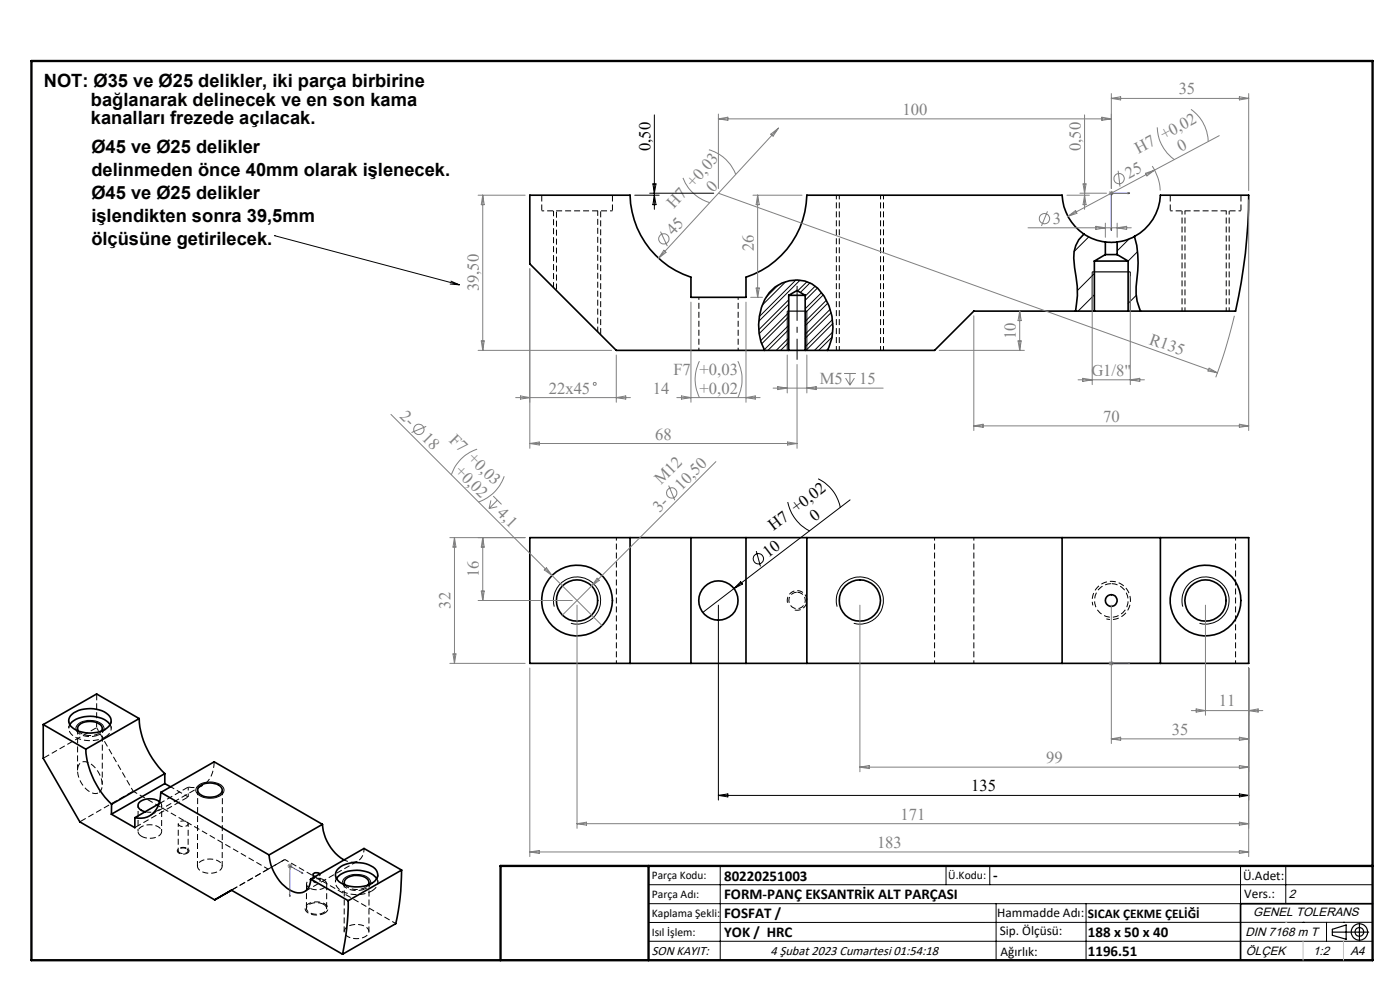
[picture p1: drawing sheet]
<svg xmlns="http://www.w3.org/2000/svg" width="297mm" height="210mm" viewBox="0 0 297 210" stroke-linecap="round" stroke-linejoin="round" font-family="sans-serif">
<g fill="none" stroke="#000" stroke-width=".21" stroke-dasharray="1.3 .6" stroke-dashoffset="-.1" stroke-linecap="butt">
<path d="M114.9 41.4v3.3M129.9 44.7v-3.3M248.3 41.4v3.3M263.3 44.7v-3.3M127.4 71v-26.3M168.6 129.4a2.08 2.08 0 0 0 2.6-1.9 2.08 2.08 0 0 0-2.3-2.2 2.08 2.08 0 0 0-1.8 2.6M169.1 125.6a1.75 1.75 0 0 1 1.6 2.5 1.75 1.75 0 0 1-2.9 .4 1.75 1.75 0 0 1 .8-2.8l.5-.1M235.8 123.8a3.6 3.6 0 0 1 3.2 5.1 3.6 3.6 0 0 1-6 .7 3.6 3.6 0 0 1 2-5.7l.8-.1M20.5 154.3v-7.1M20.8 155.9a4.2 4.2 0 0 1-4.5-.7l-.2-.4M20.9 168.2a2.73 2.73 0 0 1-3.1-1.3 4.4 4.4 0 0 1-1-4.8 1.95 1.95 0 0 1 3 .3 5.1 5.1 0 0 1 1.6 5.3l-.5 .5M39.6 174.3a.45 .45 0 0 1 .3 .4 .45 .45 0 0 1-.3 .5 1.15 1.15 0 0 1-1.8-.6l.6-.4 .6-.1 .6 .2"/>
<path d="M39.9 167l-6.2 3.5M39.6 180a.45 .45 0 0 1 .3 .5 .45 .45 0 0 1-.3 .4 1.15 1.15 0 0 1-1.8-.5l.6-.5h.6l.6 .1M65 187.5v5.2M69.3 192.7v-5.2M77.4 188.6a4.2 4.2 0 0 1-4.5-.8l-.2-.3"/>
</g>
<path d="M198.3 114v26.7M22 154.8l-.8 .9M130.8 140.7v-26.7M206.6 140.7v-26.7M262.1 140.7v-26.7M37.8 174.7v5.8M39.9 180.5v-5.8M66.4 185.5v1.3M67.9 186.8v-1.3M78.6 187.5l-.8 .9" fill="none" stroke="#000" stroke-width=".21" stroke-dasharray="1.3 .6" stroke-dashoffset=".6" stroke-linecap="butt"/>
<g fill="none" stroke="#000" stroke-width=".35">
<path d="M229.9 49.7a10.5 10.5 0 0 1-4.6-8.3h-54.1a18.8 18.8 0 0 1-12.9 17.4v4.3h-11.7v-4.3a18.7 18.7 0 0 1-12.9-17.4h-21.3v14.6l18.3 18.3h36.6M229.9 49.7a6.2 6.2 0 0 0-2.1 5l.2 2.1a22.3 22.3 0 0 1 .2 9.2M229.9 49.7a10.7 10.7 0 0 0 4.6 1.6M232.2 55.4h7.1M232.2 55.4v10.6M234.5 54h2.5M234.5 51.3h2.5M234.5 51.3v2.7M234.5 54l-2.3 1.4M237 51.3v2.7M237 54l2.3 1.4M239.3 55.4v10.6"/>
<path d="M240.7 50.2a10.4 10.4 0 0 0 5.5-8.8h18.7a110.7 110.7 0 0 1-2.8 24.6h-22.8M240.7 50.2a24.4 24.4 0 0 1 .3 10.6 10.5 10.5 0 0 0 .9 5.2M240.7 50.2a9.1 9.1 0 0 1-3.7 1.1M162.2 74.3a11.7 11.7 0 0 1 1-12.2 7.1 7.1 0 0 1 11.6 .7 11.7 11.7 0 0 1 .7 11.5M167.3 62.6h3.5M167.3 74.3h3.5M167.3 62.6l1.8-1 1.7 1M167.3 62.6v11.7M170.8 62.6v11.7M232.2 66h7.1M232.2 66h-25.6l-8.3 8.3h-27.5M133.7 114h12.9"/>
<path d="M133.7 114h-21.3v26.7h21.3M133.7 114v26.7M146.6 114h11.7M146.6 114v26.7M158.3 114h12.9M158.3 114v26.7M171.2 114h54.1M171.2 114v26.7M225.3 114h20.9M225.3 114v26.7M246.2 114h18.7v26.7h-18.7M246.2 114v26.7"/>
<path d="M9.2 153.7v7.2l7.7 13.4 28.6 16.6 3.6-2.1 23.6 13.6M9.2 153.7l9 5.2M14.8 153.7a5.6 5.6 0 0 1 5.7-1.6l1.7 .5 1.2 1.1M15 151.8a6.3 6.3 0 0 1 8.2 .1 1.89 1.89 0 0 1-.9 2.9 6.6 6.6 0 0 1-7.3-.8 1.67 1.67 0 0 1 0-2.2zM16.6 155.1a1.24 1.24 0 0 1 1-1.8 3.3 3.3 0 0 1 4.1 1l-.2 .8M18.2 158.9a17.8 17.8 0 0 0 5.5 11.7M29.5 152.4a17.5 17.5 0 0 0 5.5 11.7M29.5 152.4l-9-5.2-11.3 6.5M29.5 152.4l-11.3 6.5M133.7 140.7h12.9M146.6 140.7h11.7M158.3 140.7h12.9"/>
<path d="M171.2 140.7h54.1M225.3 140.7h20.9M23.6 172.7l5 2.9v-2.1M23.7 170.6l-.1 2.1M33.7 170.5l-5.1 3M33.8 170.1a3.6 3.6 0 0 0-4.3 .2 1.16 1.16 0 0 0 .9 1.8l.4 .1M34.1 168.1a5 5 0 0 1-3.5 5.4h-2M34.1 168.1l23 13.3M34.1 168.1l11.3-6.5 23 13.3M35 164.1l-11.3 6.5M35 166.2l-11.4 6.5M35 166.2l1.2 .7"/>
<path d="M35 164.1v2.1M42.4 166.7a3.7 3.7 0 0 1 4.6 .3 1.23 1.23 0 0 1-1 1.9 3.3 3.3 0 0 1-4-1 1.05 1.05 0 0 1 .4-1.2zM68.4 174.9a9.7 9.7 0 0 0 4.6 7.5M68.4 174.9l-11.3 6.5M57.1 181.4a9.3 9.3 0 0 0 5.5 7.9 2.44 2.44 0 0 0 3.3-2.2v-.6M65.9 186.5l8 4.6M67.8 185.4a.98 .98 0 0 0-1.4 .1l.1 .3 .3 .1M71.4 186.4a6 6 0 0 1 6.8-1.3l1 .5 .7 .8M71.5 184.5a6.4 6.4 0 0 1 8.1-.3 1.86 1.86 0 0 1-.8 3.2 6.6 6.6 0 0 1-7.2-.7 1.63 1.63 0 0 1-.1-2.2zM73.2 187.7a1.17 1.17 0 0 1 1-1.8 3.3 3.3 0 0 1 4 1l.1 .3-.2 .5M73.9 191.1a53.9 53.9 0 0 1-1.2 11.3M85.2 184.6a51 51 0 0 1-1.2 11.3l-11.3 6.5"/>
<path d="M85.2 184.6l-11.3 6.5M85.2 184.6l-8-4.6-11.3 6.5M291.2 191.7h-28v12"/>
<circle cx="122.4" cy="127.4" r="4.4"/>
<circle cx="122.4" cy="127.4" r="7.5"/>
<circle cx="152.4" cy="127.4" r="4.2"/>
<circle cx="182.4" cy="127.4" r="4.4"/>
<circle cx="235.7" cy="127.4" r="1.24"/>
<circle cx="255.7" cy="127.4" r="4.4"/>
<circle cx="255.7" cy="127.4" r="7.5"/>
</g>
<path d="M114.9 44.7h15M248.3 44.7h15M14.6 152.9v1.6M23.6 154.5v-1.6M71.2 185.5v1.7M80.2 187.2v-1.6" fill="none" stroke="#000" stroke-width=".21" stroke-dasharray="1.3 .6" stroke-dashoffset=".8" stroke-linecap="butt"/>
<path d="M177.4 41.4v32.9M178.1 41.4v32.9M186.8 74.3v-32.9M187.4 74.3v-32.9M21.5 155.1l-.5 .5M21.7 166.5v-12M39.9 169l-3.7-2.1M39.7 181a.63 .63 0 0 0 .4-.8 .63 .63 0 0 0-.8-.4h-1a.66 .66 0 0 0-.7 .8 .66 .66 0 0 0 .8 .5l.7 .1 .6-.2M73 182.4a2.65 2.65 0 0 0 3 .2 2.65 2.65 0 0 0 1.3-2.7M78.1 187.7l-.6 .5M84 195.9l-23.6-13.6" fill="none" stroke="#000" stroke-width=".21" stroke-dasharray="1.3 .6" stroke-dashoffset=".4" stroke-linecap="butt"/>
<path d="M126.8 70.4v-25.7M21 155.6a3.7 3.7 0 0 1-4.4-.6M41.9 167.6v16.1M47.1 183.7l.1-16.1M68.9 193.7a1.06 1.06 0 0 0 .7-1.1 1.06 1.06 0 0 0-.8-.9 3.3 3.3 0 0 0-4 .6 1.3 1.3 0 0 0 1.3 1.7l1.5 .1 1.3-.4M73 187.2v10.4M77.5 188.2a3.7 3.7 0 0 1-4.3-.5M78.3 197.6v-10.4" fill="none" stroke="#000" stroke-width=".21" stroke-dasharray="1.3 .6" stroke-dashoffset=".2" stroke-linecap="butt"/>
<path d="M118.1 44.7v16.9M20.5 154.3l-11.3 6.5M16.9 174.3l11.3-6.5M28.6 175.5l11.3-6.5M31.8 173l11.3-6.5M49.1 188.8l11.3-6.5M64.6 189.1l11.4-6.5" fill="none" stroke="#000" stroke-width=".21" stroke-dasharray="1.3 .6" stroke-dashoffset="-.2" stroke-linecap="butt"/>
<path d="M250.8 44.7v21.3M251.4 44.7v21.3M260.1 66v-21.3M260.8 66v-21.3M234.7 131.3a4.1 4.1 0 0 0 5.1-3.6 4.1 4.1 0 0 0-4.4-4.4 4.1 4.1 0 0 0-3.6 5.1M14.8 153.7a1.85 1.85 0 0 0 1 2.6 7 7 0 0 0 6.5 .1M28.2 167.8l-7.7-13.5M39.9 167v2M60.4 182.3l-3.5 2.1M71.4 186.3a1.85 1.85 0 0 0 1 2.6 7 7 0 0 0 6.4 .1" fill="none" stroke="#000" stroke-width=".21" stroke-dasharray="1.3 .6" stroke-dashoffset=".5" stroke-linecap="butt"/>
<path d="M148.3 63.1v11.2M156.6 74.3v-11.2M29.3 170.9v5.5M34.3 176.4v-5.5M46.4 182.7a1.13 1.13 0 0 1 .7 1 1.13 1.13 0 0 1-.7 1.1 3.7 3.7 0 0 1-4.3-.5 1.21 1.21 0 0 1 1-1.8l1.4-.3 1 .1 .9 .4M67.7 186.5l.2 .3a.83 .83 0 0 1-.7 .5 .83 .83 0 0 1-.8-.5l.5-.4 .8 .1M67.8 185.4a.66 .66 0 0 1-1 .5M73.8 198.7a3.7 3.7 0 0 0 4.3-.5 1.21 1.21 0 0 0-1-1.9 3.3 3.3 0 0 0-4 1 1.13 1.13 0 0 0 .7 1.4" fill="none" stroke="#000" stroke-width=".21" stroke-dasharray="1.3 .6" stroke-dashoffset=".7" stroke-linecap="butt"/>
<g fill="none" stroke="#000" stroke-width=".21">
<path d="M138.5 39h.7l-.4 2zM138.8 24.4v20M58.2 50h.1M58.2 50l39.3 10.4M95.6 59.6l1.9 .8M134.7 41.4h5.1M137.8 41h13.6M138.8 41.4l.4 2h-.7zM166.7 59.8l-5 5M168.8 59.4l-7.7 7.8M169.7 59.4l-8.7 8.7M171.2 59.8l-2 1.9"/>
<path d="M171.8 60l-2 2M231 50.3l-3.1 3.1M231.7 57.7v8.3M232.2 58l-3.6 3.6M239.5 50.7l-2.5 2.5M239.8 57.7v8.3M241.3 53.4l-2 2M95.4 60.2l2.1 .2M165.1 60.5l-2.6 2.5M167 66v8.3M167.3 63.6l-6.3 6.3M167.3 66.3l-5.9 6"/>
<path d="M167.3 69l-5.2 5.2M167.3 71.7l-2.6 2.6M167.3 64.5l-6.2 6.3M167.3 67.2l-5.7 5.7M167.3 69.9l-4.4 4.4M167.3 72.6l-1.7 1.7M171.2 66v8.3M172.9 60.7l-2.1 2.1M173.4 61.1l-2.6 2.6M174.3 62l-3.5 3.5M174.7 62.5l-3.9 3.9M175.3 63.7l-4.5 4.5"/>
<path d="M175.6 64.3l-4.8 4.8M176.1 65.6l-5.3 5.3M176.3 66.3l-5.5 5.5M176.6 71.5l-2.9 2.8M176.6 67.8l-5.8 5.8M176.7 70.4l-3.9 3.9M176.7 68.6l-5.7 5.7M232.2 62.5l-3.5 3.5M241.1 62.6l-1.8 1.8M160.4 116.9l.9 3.2M167.1 106.5a8.8 8.8 0 0 0 4.7 6.1M173.6 101.6a8.6 8.6 0 0 1 4.7 6.1"/>
<path d="M180.3 106l-31.2 23.9M117.6 128.7a5 5 0 0 1 4.4-6.3 5 5 0 0 1 5.4 5.4 5 5 0 0 1-6.3 4.4M152.4 128.4v41.3M157.1 123.4l.4 .5-1.8 .9zM177.6 128.7a5 5 0 0 1 4.4-6.3 5 5 0 0 1 5.4 5.4 5 5 0 0 1-6.3 4.4M250.9 128.7a5 5 0 0 1 4.4-6.3 5 5 0 0 1 5.4 5.4 5 5 0 0 1-6.2 4.4M16.1 154.9a1.88 1.88 0 0 1 2-2 3.3 3.3 0 0 1 3.9 1.4v.6M264.9 141.7v28M41.9 166.7a4.2 4.2 0 0 1 5.3 .1 1.35 1.35 0 0 1-1 2.2 3.9 3.9 0 0 1-4.6-1.1 1.18 1.18 0 0 1 .3-1.2zM152.4 168.7h112.5M152.4 168.7l2-.3v.6zM262.9 168.4l2 .3-2 .3z"/>
<path d="M72.7 187.5a1.53 1.53 0 0 1 1.5-1.8 3.9 3.9 0 0 1 4.3 1l.1 .8M137.6 187.7h153.6M137.6 191.7h153.6M137.6 199.7h153.6M152.8 183.7v20M200.7 183.7v4M210 183.7v4M211.3 191.7v12M230.4 191.7v12M263.2 183.7v20M272.8 183.7v8M276.4 195.6h.1"/>
<path d="M281.4 195.6v4.1M285 195.6h.1M291.2 195.6l-153.6 .1"/>
<circle cx="160.9" cy="118.5" r="1.1"/>
</g>
<path d="M16.5 154.5l-.1 8.9M21.2 155.7l-.4 .2M22.3 156.4a1.9 1.9 0 0 0 1.1-2.7M30.8 172.2a3.1 3.1 0 0 0 3.5-1.1 .99 .99 0 0 0-.4-1M39.9 167a4.3 4.3 0 0 0 5.4-3.8l.1-1.6M56.9 184.4l-7.8 4.4M68.7 191.8a.97 .97 0 0 1 .6 1.1 .97 .97 0 0 1-.9 .8 2.88 2.88 0 0 1-3.3-.7 1.13 1.13 0 0 1 1-1.4l1.3-.1 1.3 .3M68.7 186.6a.97 .97 0 0 1 .6 1.1 .97 .97 0 0 1-.9 .8 2.88 2.88 0 0 1-3.3-.7 1.13 1.13 0 0 1 1-1.4l1.4-.1 1.2 .3M77.8 188.4l-.4 .2M78.8 189a1.9 1.9 0 0 0 1.1-2.6" fill="none" stroke="#000" stroke-width=".21" stroke-dasharray="1.3 .6" stroke-linecap="butt"/>
<path d="M56.9 184.4l-28.7-16.6" fill="none" stroke="#000" stroke-width=".21" stroke-dasharray="1.3 .6" stroke-dashoffset=".3" stroke-linecap="butt"/>
<path d="M117.4 44.7v16.3M30 177.4a3.6 3.6 0 0 0 4.1-.5 1.15 1.15 0 0 0-.9-1.7 3.2 3.2 0 0 0-3.9 .9 1.08 1.08 0 0 0 .7 1.3" fill="none" stroke="#000" stroke-width=".21" stroke-dasharray="1.3 .6" stroke-dashoffset=".1" stroke-linecap="butt"/>
<g fill="none" stroke="#808080" stroke-width=".21">
<path d="M235.8 19.9v20.1M264.9 19.9v20.5M144.9 37.7a8.8 8.8 0 0 0 5.7 5.3M150.4 31.8a8.5 8.5 0 0 1 5.7 5.2M152.4 24.2v15.8M152.4 25.2h83.4M152.4 25.2l2-.3v.6zM163.5 28.5l1.6-1.3-1.1 1.7zM165.1 27.2l-25.4 27.6M229.8 39h.6l-.3 2zM230.1 24.4v20M233.8 24.9l2 .3-2 .3z"/>
<path d="M235.8 20.9l1.9-.4v.7zM235.8 20.9h29.1M237.2 36.2l.4 3.4M243 36.8l1.9-.7-1.6 1.2zM244.4 35.2l.5 .8a9.9 9.9 0 0 1 1.2 4.4M245.5 27a8.7 8.7 0 0 0 3.6 6.9M252.7 23.2a8.5 8.5 0 0 1 3.6 6.8M258.7 28.8l-32.1 17.1M262.9 20.5l2 .4-2 .3zM101.4 41.4h10M102.4 41.4v32.9M102.4 41.4l.3 2h-.6z"/>
<path d="M112.4 57v38.1M140.1 49.1l1.5 3.1M140.8 53.1l.5 .4-1.6 1.3zM152.4 41l105.9 38.1M159.7 41.4h10.4M160.7 41.4v21.7M160.7 41.4l.4 2h-.7zM218.1 48.3h21.9M222.2 44.8l-1.3 3.1M226.3 41.4h4.8M226.6 45.9l1.6-1.2 .3 .6zM229.1 41h5.6"/>
<path d="M230.1 41.4l.3 2h-.6zM231.7 58.7v22.9M232.5 48l2 .3-2 .4zM234.5 47.3v3M235.2 41h1.1M235.4 40.6l.7 .7M235.8 40.5v1M236.1 40.6l-.7 .7M237 47.3v3M237 48.3l2-.3v.7zM239.8 58.7v22.9M264.9 42.4v48.9"/>
<path d="M101.4 74.3h28.4M102.1 72.3h.6l-.3 2zM130.7 75.3v10M146.6 64.1v21.2M148.4 76.6a8.6 8.6 0 0 0 0 7.7M156.5 76.6a8.9 8.9 0 0 1 0 7.7M158.3 64.1v21.2M159.2 63.1h2.5M160.4 61.1h.7l-.4 2zM167 75.3v8.1M169.1 77.3v17.8M171.2 75.3v8.1"/>
<path d="M179.1 79.2h2.5M180.3 79.2v2.5M199.2 74.3h18.1M206.6 67v24.3M216 72.3h.6l-.3 2zM216.3 66v8.3M216.3 66l.3 2h-.6zM256.5 78.1l1.8 1-2-.4zM261.9 67a108.9 108.9 0 0 1-4 13M82.9 87.9l34.2 34.2M90.4 90.4l-3.1 1.3M101.2 95.3a8.5 8.5 0 0 0-5.5 5.4"/>
<path d="M109.4 84.3h24.3M110.4 84l2 .3-2 .4zM112.4 94.1h56.7M112.4 94.1l2-.3v.6zM130.7 84.3l2.1-.3v.7zM143.6 84.3h17.7M144.6 84l2 .3-2 .4zM151.9 97.9l-32.6 32.6M158.3 84.3l1.9-.3v.7zM164 82.3h23.4M165 82l2 .3-2 .3zM167.1 93.8l2 .3-2 .3z"/>
<path d="M171.2 82.3l1.9-.3v.6zM179.4 80.2l.9 1.5M181.3 80.2l-1 1.5M206.6 90.3h58.3M206.6 90.3l2-.3v.7zM228.7 80.6h14.1M229.7 80.2l2 .4-2 .3zM239.8 80.6l2-.4v.7zM262.9 90l2 .3-2 .4zM95.4 114h16M96.4 114l.3 2.1h-.6zM96.4 114v26.7"/>
<path d="M102.4 114v13.4M102.4 114l.3 2.1h-.6zM104.1 106.1l-.3 1.8M104.6 105.2l1.8 1.8M105.5 107.5l-1.7 .4M105.5 106.1l-1.7 1.8M107 101a8.7 8.7 0 0 1-5.5 5.5M141.9 103l1.3 3.1M96.1 138.7h.6l-.3 2zM101.4 127.4h20M102.1 125.4h.6l-.3 2zM115.5 120.9l.4-.5 1.2 1.7z"/>
<path d="M117.1 122.1l10.6 10.6M122.4 128.4v47.3M126.7 122.7l.4 .4-1.6 1.2zM182.4 128.4v35.3M235.8 128.4v29.3M255.7 128.4v23.3M95.4 140.7h16M112.4 141.7v40M235.2 140.7h1.1M235.4 140.4l.7 .7M235.8 156.7h29.1M235.8 156.7l1.9-.3v.6z"/>
<path d="M236.1 140.4l-.7 .7M252.7 150.7h15.2M253.8 150.4l1.9 .3-1.9 .4zM262.9 156.4l2 .3-2 .3zM264.9 141.7v40M264.9 150.7l2-.3v.7zM122.4 174.7h142.5M122.4 174.7l2-.3v.6zM182.4 162.7h82.5M182.4 162.7l2-.3v.6zM262.9 162.4l2 .3-2 .3zM262.9 174.4l2 .3-2 .3z"/>
<path d="M61 183.7h1M61.2 183.3l.7 .8M61.5 183.2v1M61.9 183.3l-.7 .8M112.4 180.7l2-.3v.6zM112.4 180.7h152.5M262.9 180.4l2 .3-2 .3z"/>
<circle cx="237.4" cy="37.9" r="1.09"/>
<circle cx="140.8" cy="50.7" r="1.1"/>
<circle cx="221.6" cy="46.4" r="1.08"/>
<circle cx="88.8" cy="91.1" r="1.09"/>
<circle cx="126.2" cy="81.4" r=".32"/>
<circle cx="142.5" cy="104.6" r="1.09"/>
</g>
<g fill="none" stroke="#000" stroke-width=".25">
<path d="M231.7 57.7h8.1M167 66h4.2M282.6 197.7h7.8M282.6 197.1l3-.9v3l-3-.8zM288.4 195.8v3.8M106.2 203.7h185"/>
<circle cx="288.4" cy="197.7" r="1.74"/>
<circle cx="288.4" cy="197.7" r=".93"/>
</g>
<path d="M235.7 48.5h.1v.4zM239.3 40.9l.4 .1-.4 .1zM239.7 41h-3.9v7.9M235.7 140.7h.1zM235.8 140.7h.1M235.8 140.7h3.9M239.7 140.7h-.4h.4M61.4 189.8l.2 .1-.1 .3zM64 185.1l.3 .2-.3-.1zM64.3 185.3l-2.8-1.6v6.5" fill="none" stroke="#00f" stroke-width=".21"/>
<path d="M169.1 60.6v15.7" fill="none" stroke="#000" stroke-width=".21" stroke-dasharray="15.2 1.3 1.3 1.3" stroke-dashoffset="7.8" stroke-linecap="butt"/>
<path d="M6.7 12.9h284.5v190.8h-284.5zM137.6 183.7v20M291.2 183.7h-185v20" fill="none" stroke="#000" stroke-width=".5"/>
<path d="M276.4 199.7v4M285 199.7v4" fill="none" stroke="#c0c0c0" stroke-width=".21"/>
<path d="M272.8 195.6h.1" fill="none" stroke="#c0c0c0" stroke-width=".25"/>
<g fill="#00f">
<path d="M239.3 140.7h.4zM235.7 140.7h.1z"/>
<path d="M239.3 40.9v.2l.4-.1zM235.7 48.5l.1 .4v-.4z"/>
<path d="M64 185.1v.1l.3 .1zM61.4 189.8l.1 .4 .1-.3z"/>
</g>
<g font-size="3.9">
<text x="9.3" y="18.5">NOT: Ø35 ve Ø25 delikler, iki parça birbirine</text>
<text x="19.3" y="22.4">bağlanarak delinecek ve en son kama</text>
<text x="19.3" y="26.3">kanalları frezede açılacak.</text>
<text x="19.4" y="32.4">Ø45 ve Ø25 delikler</text>
<text x="19.4" y="37.3">delinmeden önce 40mm olarak işlenecek.</text>
<text x="19.4" y="42.2">Ø45 ve Ø25 delikler</text>
<text x="19.4" y="47.1">işlendikten sonra 39,5mm</text>
<text x="19.4" y="52">ölçüsüne getirilecek.</text>
</g>
<g font-size="3.5" fill="#808080">
<text x="250" y="20">35</text>
<text x="191.5" y="24.3">100</text>
<text x="229.3" y="32.1" transform="rotate(-90 229.3 32.1)">0,50</text>
<text x="241.5" y="32.6" transform="rotate(-28 241.5 32.6)">H7 +0,02</text>
<text x="250.5" y="32.2" transform="rotate(-28 250.5 32.2)">0</text>
<text x="151.3" y="40.9" transform="rotate(-47 151.3 40.9)">0</text>
<text x="239.5" y="38" transform="rotate(-28 239.5 38)">25</text>
<text x="143" y="44.3" transform="rotate(-47 143 44.3)">H7 +0,03</text>
<text x="223.3" y="47.5">3</text>
<text x="142.9" y="50.1" transform="rotate(-47 142.9 50.1)">45</text>
<text x="159.9" y="53.3" transform="rotate(-90 159.9 53.3)">26</text>
<text x="101.6" y="61.8" transform="rotate(-90 101.6 61.8)">39,50</text>
<text x="215.5" y="71.9" transform="rotate(-90 215.5 71.9)">10</text>
<text x="243.7" y="72.9" transform="rotate(20 243.7 72.9)">R135</text>
<text x="116.4" y="83.5">22x45</text>
<text x="138.5" y="83.5">14</text>
<text x="142.9" y="79.6">F7</text>
<text x="148.4" y="83.5">+0,02</text>
<text x="148.4" y="79.6">+0,03</text>
<text x="173.9" y="81.5">M5</text>
<text x="182.3" y="81.5">15</text>
<text x="231.5" y="79.7">G1/8&quot;</text>
<text x="84.7" y="88.4" transform="rotate(45 84.7 88.4)">2-</text>
<text x="234" y="89.5">70</text>
<text x="89.3" y="93.1" transform="rotate(45 89.3 93.1)">18</text>
<text x="95.2" y="93.5" transform="rotate(45 95.2 93.5)">F7 +0,03</text>
<text x="139" y="93.2">68</text>
<text x="96.3" y="100.1" transform="rotate(45 96.3 100.1)">+0,02</text>
<text x="140.2" y="103" transform="rotate(-45 140.2 103)">M12</text>
<text x="144.6" y="104.1" transform="rotate(-45 144.6 104.1)">10,50</text>
<text x="105.3" y="109.1" transform="rotate(45 105.3 109.1)">4,1</text>
<text x="139.9" y="108.8" transform="rotate(-45 139.9 108.8)">3-</text>
<text x="101.6" y="122.5" transform="rotate(-90 101.6 122.5)">16</text>
<text x="95.6" y="129.1" transform="rotate(-90 95.6 129.1)">32</text>
<text x="258.6" y="149.9">11</text>
<text x="248.6" y="155.9">35</text>
<text x="221.9" y="161.9">99</text>
<text x="191.1" y="173.9">171</text>
<text x="186.1" y="179.9">183</text>
</g>
<g font-size="3.5">
<text x="138" y="32.1" transform="rotate(-90 138 32.1)">0,50</text>
<text x="164.1" y="112.6" transform="rotate(-37 164.1 112.6)">H7 +0,02</text>
<text x="172.9" y="110.8" transform="rotate(-37 172.9 110.8)">0</text>
<text x="163" y="118.3" transform="rotate(-37 163 118.3)">10</text>
<text x="206.1" y="167.9">135</text>
</g>
<g font-size="3.2">
<text x="153.6" y="186.8">80220251003</text>
<text x="153.6" y="190.8">FORM-PANÇ EKSANTRİK ALT PARÇASI</text>
<text x="210.7" y="186.6">-</text>
<text x="153.6" y="194.8">FOSFAT /</text>
<text x="153.6" y="198.8">YOK / HRC</text>
<text x="230.8" y="198.7">188 x 50 x 40</text>
<text x="230.8" y="202.8">1196.51</text>
</g>
<g font-size="2.8">
<text x="263.7" y="186.7">Ü.Adet:</text>
<text x="263.9" y="190.5">Vers.:</text>
<text x="211.5" y="194.5">Hammadde Adı:</text>
<text x="230.8" y="194.7">SICAK ÇEKME ÇELİĞİ</text>
<text x="138.3" y="202.6">SON KAYIT:</text>
<text x="163.5" y="202.6">4 Şubat 2023 Cumartesi 01:54:18</text>
<text x="212.1" y="198.4">Sip. Ölçüsü:</text>
<text x="212.2" y="202.7">Ağırlık:</text>
</g>
<g font-size="2.6">
<text x="273.4" y="190.4">2</text>
<text x="265.9" y="194.4">GENEL TOLERANS</text>
<text x="264.2" y="198.5">DIN 7168 m T</text>
<text x="264.3" y="202.6">ÖLÇEK</text>
<text x="278.5" y="202.6">1:2</text>
<text x="286.5" y="202.6">A4</text>
</g>
<g font-size="2.5">
<text x="138.3" y="186.4">Parça Kodu:</text>
<text x="138.3" y="190.5">Parça Adı:</text>
<text x="201.2" y="186.5">Ü.Kodu:</text>
<text x="138.3" y="194.5">Kaplama Şekli:</text>
<text x="138.3" y="198.6">Isıl İşlem:</text>
</g>
</svg>
